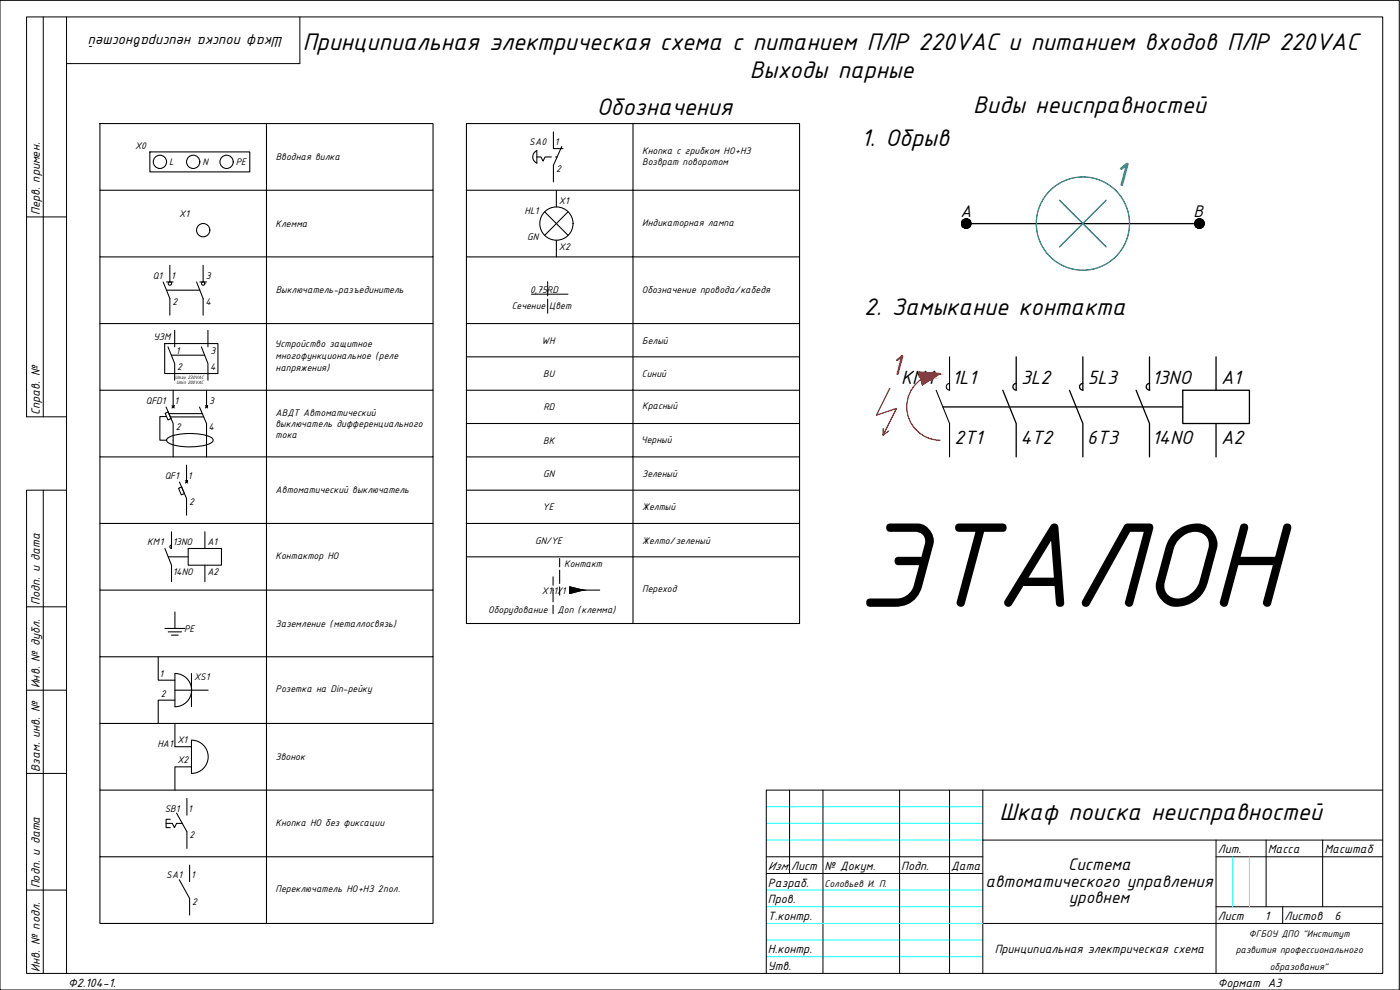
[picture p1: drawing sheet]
<svg xmlns="http://www.w3.org/2000/svg" width="420mm" height="297mm" viewBox="0 0 420 297" stroke-linecap="round" stroke-linejoin="round" font-family="sans-serif">
<!-- layer: 0 -->
<g fill="none" stroke="#000" stroke-width=".3">
<path d="M13 5.1v120M20 5.1h395v287h-395zM20 5.1h-12v60h12M90 5.1v14h-70M8 65.1v60h12M13 147.1v145M20 147.1h-12v35M20 182.1h-12v25M20 207.1h-12v25M20 232.1h-12v35M237 237.1v25M247 237.1v55"/>
<path d="M270 237.1v55M285 237.1v55M295 237.1v55M415 237.1h.1M415 237.1h-185v55M230 257.1h65M295 252.1h120M364.9 257.1h50.1M364.9 252.1v40M380 252.1v20M396.9 252.1v20M20 267.1h-12v25h12"/>
<path d="M230 262.1h65M295 277.1h120M364.9 272.1h50.1M385 272.1v5"/>
</g>
<!-- layer: 4 -->
<path d="M230 252.1h65M230 247.1h65M230 242.1h65M370 257.1v15M375 257.1v15M230 272.1h65M230 267.1h65M230 277.1h65M230 287.1h65M230 282h65" fill="none" stroke="#0ff" stroke-width=".3"/>
<g fill="none" stroke="#000" stroke-width=".32">
<path d="M30 37.1h50v20h-50zM80 37.1h50v20h-50v20h-50v-20M140 37.1h50v20h-50zM166.1 39.6v5h2.9M190 37.1h50v20h-50v20h-50v-20M45 45.6h30v6h-30zM130 57.1v20h-50v20h-50v-20M161.1 47.1h1.2l.7 1.2 .6-1.2h1.9M161.1 45.2v3.8M161.1 45.2a2.03 2.03 0 0 0-1.2 1.9 2.03 2.03 0 0 0 1.2 1.9M166.7 47.1h.5M167 57.1v5"/>
<path d="M168.6 44l-2.5 5.6v5M240 57.1v20h-50v20h-50v-20M51 79.6v5M61 79.6v5M130 77.1v20h-50v20h-50v-20M163.4 63.5l7.1 7.1M167 72.1v5M170.5 63.5l-7.1 7.1M240 77.1v20h-50v20h-50v-20M49 84.6l2 5v5M50 84.6h2M50 87.1h10"/>
<path d="M52.4 99.1v5M59 84.6l2 5v5M60 84.6h2M62.4 99.1v5M130 97.1v20h-50v20h-50v-20M240 97.1v20h-50v20h-50v-20M49.4 103.1h16v9h-16zM50.4 104.1l2 5v5M51.4 106.6h10M52 117.1v5l.3-.4-.7 .7M60.4 104.1l2 5v5M62 117.1v5l.3-.4-.7 .7"/>
<path d="M130 117.1v20h-50v20h-50v-20M140 107.1h100M240 117.1v20h-50v20h-50v-20M281 117.1l4 10v10M285 107.1v10M285 115a1.01 1.01 0 0 0-1 1 1.01 1.01 0 0 0 1 1.1M49.6 124l.9-.4 .8 2-.9 .4zM49.8 122.1l2.2 5v10M50 125h-2v7.1h2M50.2 131.5a15.6 15.6 0 0 1 10.3-1.1l2.6 .7a.94 .94 0 0 1 .9 1 .94 .94 0 0 1-.9 .9 17.7 17.7 0 0 1-12.5-.1 .85 .85 0 0 1-.4-1.4zM50.7 124.1h10M51.1 125.1h10"/>
<path d="M51.6 121.7l.7 .7M56 139.6v5l.3-.4-.7 .7M59.9 122.1l2.1 5v10M61.6 121.7l.7 .7M130 137.1v20h-50v20h-50v-20M140 127.1h100M240 137.1v20h-50v30h-50v-20M51.5 159.6v5a.51 .51 0 0 1-.5-.5 .51 .51 0 0 1 .5-.6M53.6 146.5l.9-.4 .9 2-1 .4zM53.9 144.6l2.1 5v5M55.6 144.2l.7 .7M61.5 159.6v5"/>
<path d="M130 157.1v20h-50v20h-50v-20M140 157.1v10M140 147.1h100M240 157.1v10M49.5 164.6l2 5v5M50.5 167.1h6M56.5 164.6h10v5h-10zM61.5 169.6v5M130 177.1v20h-50v20h-50v-20M140 167.1h100M171 176.1l4 1-4 1zM175 177.1h5"/>
<path d="M240 167.1v20h-50M47.5 197.1v7h5M49.5 188.6h6M50.5 189.6h4M51.5 190.6h2M52.5 183.6v5M130 197.1v20h-50v20h-50v-20M52.5 210.1h-5v7M52.5 217.1v6.9h5M52.5 207.1h10M52.5 202.1a5 5 0 0 1 5 5 5 5 0 0 1-5 5zM57.5 202.1v10"/>
<path d="M130 217.1v20h-50v20h-50v-20M56.1 239.6v5M57.5 230.1h-5v7M57.5 222.1a5 5 0 0 1 5 5 5 5 0 0 1-5 5zM130 237.1v20h-50v20h-50v-20M51.1 245.8h-1.3v1.3M53 243.9l3.1 5.7v5M54.7 247.1h-1.7l-.6 1.2-.7-1.2h-1.9v1.2h1.3M56.9 259.6v4.9M130 257.1v20h-50M53.8 263.9l3.1 5.7v5"/>
<circle cx="48" cy="48.6" r="1.99"/>
<circle cx="58" cy="48.6" r="1.99"/>
<circle cx="68" cy="48.6" r="1.99"/>
<circle cx="61" cy="69.1" r="1.99"/>
<circle cx="167" cy="67.1" r="5"/>
<circle cx="51" cy="85.1" r=".51"/>
<circle cx="61" cy="85.1" r=".51"/>
</g>
<path d="M159.5 88.3h11" fill="none" stroke="#000" stroke-width=".3"/>
<path d="M164.4 84.5v4.3M164.4 89.7v4.3M166 173.1v2.5M166 176.6v4M168 167.6v2.5M168 171.1v4M168 176.1v2.5M166 181.6v2.5" fill="none" stroke="#000" stroke-width=".32"/>
<g fill="none" stroke="#000" stroke-width=".39">
<path d="M290 67.1h70M301 117.1l4 10v10M305 107.1v10M305 115a1.01 1.01 0 0 0-1 1 1.01 1.01 0 0 0 1 1.1M321 117.1l4 10v10M325 107.1v10M325 115a1.01 1.01 0 0 0-1 1 1.01 1.01 0 0 0 1 1.1M341 117.1l4 10v10M345 107.1v10M345 115a1.01 1.01 0 0 0-1 1 1.01 1.01 0 0 0 1 1.1M355 117.1h20v10h-20zM364.9 107.1v10"/>
<path d="M283 122.1h72M364.9 127.1v10"/>
<circle cx="290" cy="67.1" r="1.39"/>
<circle cx="360" cy="67.1" r="1.39"/>
</g>
<g fill="#000" stroke="#000" stroke-width=".3">
<path d="M289.8 65.7h.5zM289.6 65.7h.7z"/>
<path d="M289.6 65.7l1 .1zM289.3 65.8h1.3z"/>
<path d="M289.6 68.4h.7zM289.6 68.4l.5 .1z"/>
<path d="M289.3 65.8l1.5 .2zM289.1 66h1.7z"/>
<path d="M289.3 68.3h1.3zM289.3 68.3l1 .1z"/>
<path d="M289.1 66l1.9 .1-.2-.1zM288.9 66.1l.2-.1 1.9 .1z"/>
<path d="M289.1 68.2h1.7zM289.1 68.2l1.5 .1z"/>
<path d="M288.9 66.1l2.2 .3-.1-.3zM288.9 66.1l2.2 .3h-2.3z"/>
<path d="M288.9 68l1.9 .2 .2-.2zM288.9 68l1.9 .2h-1.7z"/>
<path d="M288.8 66.4l2.5 .2-.2-.2zM288.8 66.4l2.5 .2h-2.6z"/>
<path d="M288.8 67.8l2.2 .2 .1-.2zM288.8 67.8l2.2 .2h-2.1z"/>
<path d="M288.7 66.6l2.7 .2-.1-.2zM288.7 66.6l2.7 .2h-2.8z"/>
<path d="M288.7 67.6l2.4 .2 .2-.2zM288.7 67.6l2.4 .2h-2.3z"/>
<path d="M288.6 66.8l2.8 .3v-.3zM288.6 66.8l2.8 .3h-2.8z"/>
<path d="M288.6 67.1l2.8 .2v-.2zM288.6 67.1l2.8 .2h-2.8z"/>
<path d="M288.6 67.3l2.7 .3 .1-.3zM288.6 67.3l2.7 .3h-2.6z"/>
<path d="M359.8 65.7h.6zM359.6 65.7h.8z"/>
<path d="M359.6 65.7l1 .1zM359.3 65.8h1.3z"/>
<path d="M359.6 68.4h.8zM359.6 68.4l.5 .1z"/>
<path d="M359.3 65.8l1.5 .2zM359.1 66h1.7z"/>
<path d="M359.3 68.3h1.3zM359.3 68.3l1.1 .1z"/>
<path d="M359.1 66l1.9 .1-.2-.1zM358.9 66.1l.2-.1 1.9 .1z"/>
<path d="M359.1 68.2h1.7zM359.1 68.2l1.5 .1z"/>
<path d="M358.9 66.1l2.2 .3-.1-.3zM358.9 66.1l2.2 .3h-2.3z"/>
<path d="M358.9 68l1.9 .2 .2-.2zM358.9 68l1.9 .2h-1.7z"/>
<path d="M358.8 66.4l2.5 .2-.2-.2zM358.8 66.4l2.5 .2h-2.6z"/>
<path d="M358.8 67.8l2.2 .2 .1-.2zM358.8 67.8l2.2 .2h-2.1z"/>
<path d="M358.7 66.6l2.7 .2-.1-.2zM358.7 66.6l2.7 .2h-2.8z"/>
<path d="M358.7 67.6l2.4 .2 .2-.2zM358.7 67.6l2.4 .2h-2.3z"/>
<path d="M358.6 66.8l2.8 .3v-.3zM358.6 66.8l2.8 .3h-2.8z"/>
<path d="M358.6 67.1l2.8 .2v-.2zM358.6 67.1l2.8 .2h-2.8z"/>
<path d="M358.6 67.3l2.7 .3 .1-.3zM358.6 67.3l2.7 .3h-2.6z"/>
</g>
<g fill="none" stroke="#00f" stroke-width=".39">
<path d="M318 60.1l14 14M332 60.1l-14 14"/>
<circle cx="325" cy="67.1" r="14"/>
</g>
<g fill="#f00" stroke="#f00" stroke-width=".3">
<path d="M275.8 111.7l6.3 .4h-6.2z"/>
<path d="M281.1 112.1h1z"/>
<path d="M276.3 113.3h.9l-.8 .6z"/>
<path d="M277.2 113.3h3l-.9 .6z"/>
<path d="M275.9 112.1h6.2zM275.9 112.1h5.2z"/>
<path d="M281.1 112.1h.9zM280.1 112.3h1.7z"/>
<path d="M275.9 112.1h5.2zM275.9 112.1l4.2 .2z"/>
<path d="M280.1 112.3l1.3 .2 .4-.2zM279.1 112.5l1-.2 1.3 .2z"/>
<path d="M276 112.3l3.1 .2 1-.2zM276 112.3l3.1 .2h-3.1z"/>
<path d="M279.1 112.5l1.8 .4 .5-.4zM278.2 112.9l.9-.4 1.8 .4z"/>
<path d="M276 112.5l2.2 .4 .9-.4zM276 112.5l2.2 .4h-2z"/>
<path d="M278.2 112.9l2 .4 .7-.4zM277.2 113.3l1-.4 2 .4z"/>
<path d="M276.2 112.9l1 .4 1-.4zM276.2 112.9l1 .4h-.9z"/>
<path d="M276.4 113.9h2.9l-2.1-.6zM276.4 113.9h2.9l-2.5 1.6z"/>
</g>
<path d="M267 116.6l-4 8 6-2-4 8v-2M275.8 111.7l6.3 .4-5.3 3.4zM282.1 112.1a10 10 0 0 0-10 10 10 10 0 0 0 10 10M266.6 129.4l-1.6 1.2" fill="none" stroke="#f00" stroke-width=".39"/>
<path d="M171 176.1l4 1h-4zM171 177.1v1l4-1z" fill="#000" stroke="#000" stroke-width=".3"/>
<path d="M0 .1h419.9v296.9h-419.9z" fill="none" stroke="#000" stroke-width=".3"/>
<text font-size="38.8" x="257" y="182.1">ЭТАЛОН</text>
<text font-size="10.9" fill="#00f" x="334" y="55.9">1</text>
<text font-size="9.3" fill="#f00" x="267.2" y="112.6">1</text>
<g font-size="7.8">
<text x="90.9" y="15.1">Принципиальная электрическая схема с питанием ПЛР 220VAC и питанием входов ПЛР 220VAC</text>
<text x="225" y="23.4">Выходы парные</text>
<text x="179.1" y="34.6">Обозначения</text>
<text x="292.1" y="33.8">Виды неисправностей</text>
<text x="258.4" y="43.9">1. Обрыв</text>
<text x="259.4" y="94.6">2. Замыкание контакта</text>
<text x="300" y="246.1">Шкаф поиска неисправностей</text>
</g>
<g font-size="6.2">
<text x="270.4" y="115.1">КМ1</text>
<text x="285.8" y="115.1">1L1</text>
<text x="306.5" y="115.1">3L2</text>
<text x="326.5" y="115.1">5L3</text>
<text x="345.8" y="115.1">13NO</text>
<text x="366.5" y="115.1">А1</text>
<text x="286.5" y="133.1">2T1</text>
<text x="306.3" y="133.1">4T2</text>
<text x="326.3" y="133.1">6T3</text>
<text x="345.8" y="133.1">14NO</text>
<text x="366.5" y="133.1">А2</text>
</g>
<g font-size="5.4">
<text x="288.3" y="65">А</text>
<text x="358.2" y="65">В</text>
<text x="320.5" y="261.1">Система</text>
<text x="295.8" y="266.1">автоматического управления</text>
<text x="320.8" y="271.1">уровнем</text>
</g>
<text font-size="4.7" x="85" y="11.1" transform="rotate(-180 85 11.1)">Шкаф поиска неисправностей</text>
<g font-size="3.9">
<text x="12" y="64.6" transform="rotate(-90 12 64.6)">Перв. примен.</text>
<text x="12" y="124.6" transform="rotate(-90 12 124.6)">Справ. №</text>
<text x="12" y="181.6" transform="rotate(-90 12 181.6)">Подп. и дата</text>
<text x="12" y="206.6" transform="rotate(-90 12 206.6)">Инв. № дубл.</text>
<text x="12" y="231.6" transform="rotate(-90 12 231.6)">Взам. инв. №</text>
<text x="365.5" y="256">Лит.</text>
<text x="380.5" y="256">Масса</text>
<text x="397.5" y="256">Масштаб</text>
<text x="230.5" y="261.1">Изм.</text>
<text x="237.5" y="261.1">Лист</text>
<text x="247.5" y="261.1">№ Докум.</text>
<text x="270.5" y="261.1">Подп.</text>
<text x="285.5" y="261.1">Дата</text>
<text x="12" y="266.6" transform="rotate(-90 12 266.6)">Подп. и дата</text>
<text x="230.5" y="266.1">Разраб.</text>
<text x="230.5" y="271.1">Пров.</text>
<text x="230.5" y="276">Т.контр.</text>
<text x="365.5" y="276">Лист</text>
<text x="379.6" y="276">1</text>
<text x="385.5" y="276">Листов</text>
<text x="400.5" y="276">6</text>
<text x="230.5" y="286.1">Н.контр.</text>
<text x="298.5" y="286.1">Принципиальная электрическая схема</text>
<text x="12" y="291.6" transform="rotate(-90 12 291.6)">Инв. № подл.</text>
<text x="230.5" y="291">Утв.</text>
<text x="20.5" y="296.1">Ф2.104-1.</text>
<text x="365.5" y="296.1">Формат А3</text>
</g>
<g font-size="3.1">
<text x="40.5" y="44.6">X0</text>
<text x="158.8" y="43.6">SА0</text>
<text x="166.5" y="43.6">1</text>
<text x="192.7" y="46.1">Кнопка с грибком НО+НЗ</text>
<text x="50.8" y="49.6">L</text>
<text x="60.7" y="49.6">N</text>
<text x="70.7" y="49.6">PE</text>
<text x="82.8" y="48.1">Вводная вилка</text>
<text x="166.9" y="51.6">2</text>
<text x="192.8" y="49.5">Возврат поворотом</text>
<text x="53.8" y="65.1">X1</text>
<text x="157.4" y="64.1">HL1</text>
<text x="167.7" y="61.1">X1</text>
<text x="82.7" y="68.1">Клемма</text>
<text x="192.7" y="67.8">Индикаторная лампа</text>
<text x="158.3" y="72.1">GN</text>
<text x="167.7" y="75.1">X2</text>
<text x="45.9" y="83.6">Q1</text>
<text x="51.4" y="83.6">1</text>
<text x="61.7" y="83.6">3</text>
<text x="82.8" y="87.8">Выключатель-разъединитель</text>
<text x="159.1" y="87.9">0,75RD</text>
<text x="192.6" y="87.8">Обозначение провода/кабедя</text>
<text x="51.8" y="91.6">2</text>
<text x="61.6" y="91.6">4</text>
<text x="153.6" y="92.9">Сечение</text>
<text x="164.8" y="92.9">Цвет</text>
<text x="46" y="102.1">УЗМ</text>
<text x="52.8" y="106.1">1</text>
<text x="63.2" y="106.1">3</text>
<text x="82.5" y="104.2">Устройство защитное</text>
<text x="82.7" y="107.8">многофункциональное (реле</text>
<text x="162.5" y="103.1">WH</text>
<text x="192.8" y="103.1">Белый</text>
<text x="53.2" y="111.1">2</text>
<text x="63.1" y="111.1">4</text>
<text x="82.7" y="111.3">напряжения)</text>
<text x="163.1" y="113.1">BU</text>
<text x="192.7" y="113.1">Синий</text>
<text x="43.8" y="121.1">QFD1</text>
<text x="52.4" y="121.1">1</text>
<text x="62.7" y="121.1">3</text>
<text x="82.7" y="124.7">АВДТ Автоматический</text>
<text x="163.1" y="123.1">RD</text>
<text x="192.7" y="122.8">Красный</text>
<text x="52.7" y="129.1">2</text>
<text x="62.6" y="129.1">4</text>
<text x="82.7" y="128.1">выключатель дифференциального</text>
<text x="82.7" y="131.4">тока</text>
<text x="163.1" y="133.1">BK</text>
<text x="192.4" y="132.8">Черный</text>
<text x="49.4" y="143.6">QF1</text>
<text x="56.4" y="143.6">1</text>
<text x="163" y="143.1">GN</text>
<text x="192.7" y="143.1">Зеленый</text>
<text x="82.7" y="148.1">Автоматический выключатель</text>
<text x="56.7" y="151.6">2</text>
<text x="162.8" y="153.1">YE</text>
<text x="192.7" y="153.1">Желтый</text>
<text x="44.2" y="163.6">КМ1</text>
<text x="51.9" y="163.6">13NO</text>
<text x="62.2" y="163.6">А1</text>
<text x="82.7" y="167.8">Контактор НО</text>
<text x="160.6" y="163.1">GN/YE</text>
<text x="192.7" y="163.1">Желто/зеленый</text>
<text x="51.9" y="172.6">14NO</text>
<text x="62.2" y="172.6">А2</text>
<text x="169.3" y="170">Контакт</text>
<text x="162.6" y="178.1">X1:1/1</text>
<text x="192.7" y="177.8">Переход</text>
<text x="146.5" y="184">Оборудование</text>
<text x="167.4" y="184">Доп (клемма)</text>
<text x="55.2" y="189.6">PE</text>
<text x="82.7" y="188.1">Заземление (металлосвязь)</text>
<text x="47.9" y="203.1">1</text>
<text x="48.2" y="209.1">2</text>
<text x="58.2" y="204.1">XS1</text>
<text x="82.7" y="207.8">Розетка на Din-рейку</text>
<text x="47.2" y="224">HA1</text>
<text x="53.2" y="223.1">X1</text>
<text x="53.2" y="229.1">X2</text>
<text x="82.7" y="228.1">Звонок</text>
<text x="49.5" y="243.6">SB1</text>
<text x="56.5" y="243.6">1</text>
<text x="56.9" y="251.6">2</text>
<text x="82.7" y="247.8">Кнопка НО без фиксации</text>
<text x="49.9" y="263.6">SА1</text>
<text x="57.3" y="263.6">1</text>
<text x="82.7" y="267.8">Переключатель НО+НЗ 2пол.</text>
<text x="247.5" y="266.1">Соловьев И. П.</text>
<text x="57.7" y="271.6">2</text>
<text x="374.8" y="281.1">ФГБОУ ДПО &quot;Институт</text>
<text x="370.8" y="286.1">развития профессионального</text>
<text x="381.1" y="291">образования&quot;</text>
</g>
<g font-size="1.6">
<text x="52.6" y="113.6">Umax 230VAC</text>
<text x="53" y="115.1">Umin 200VAC</text>
</g>
</svg>
